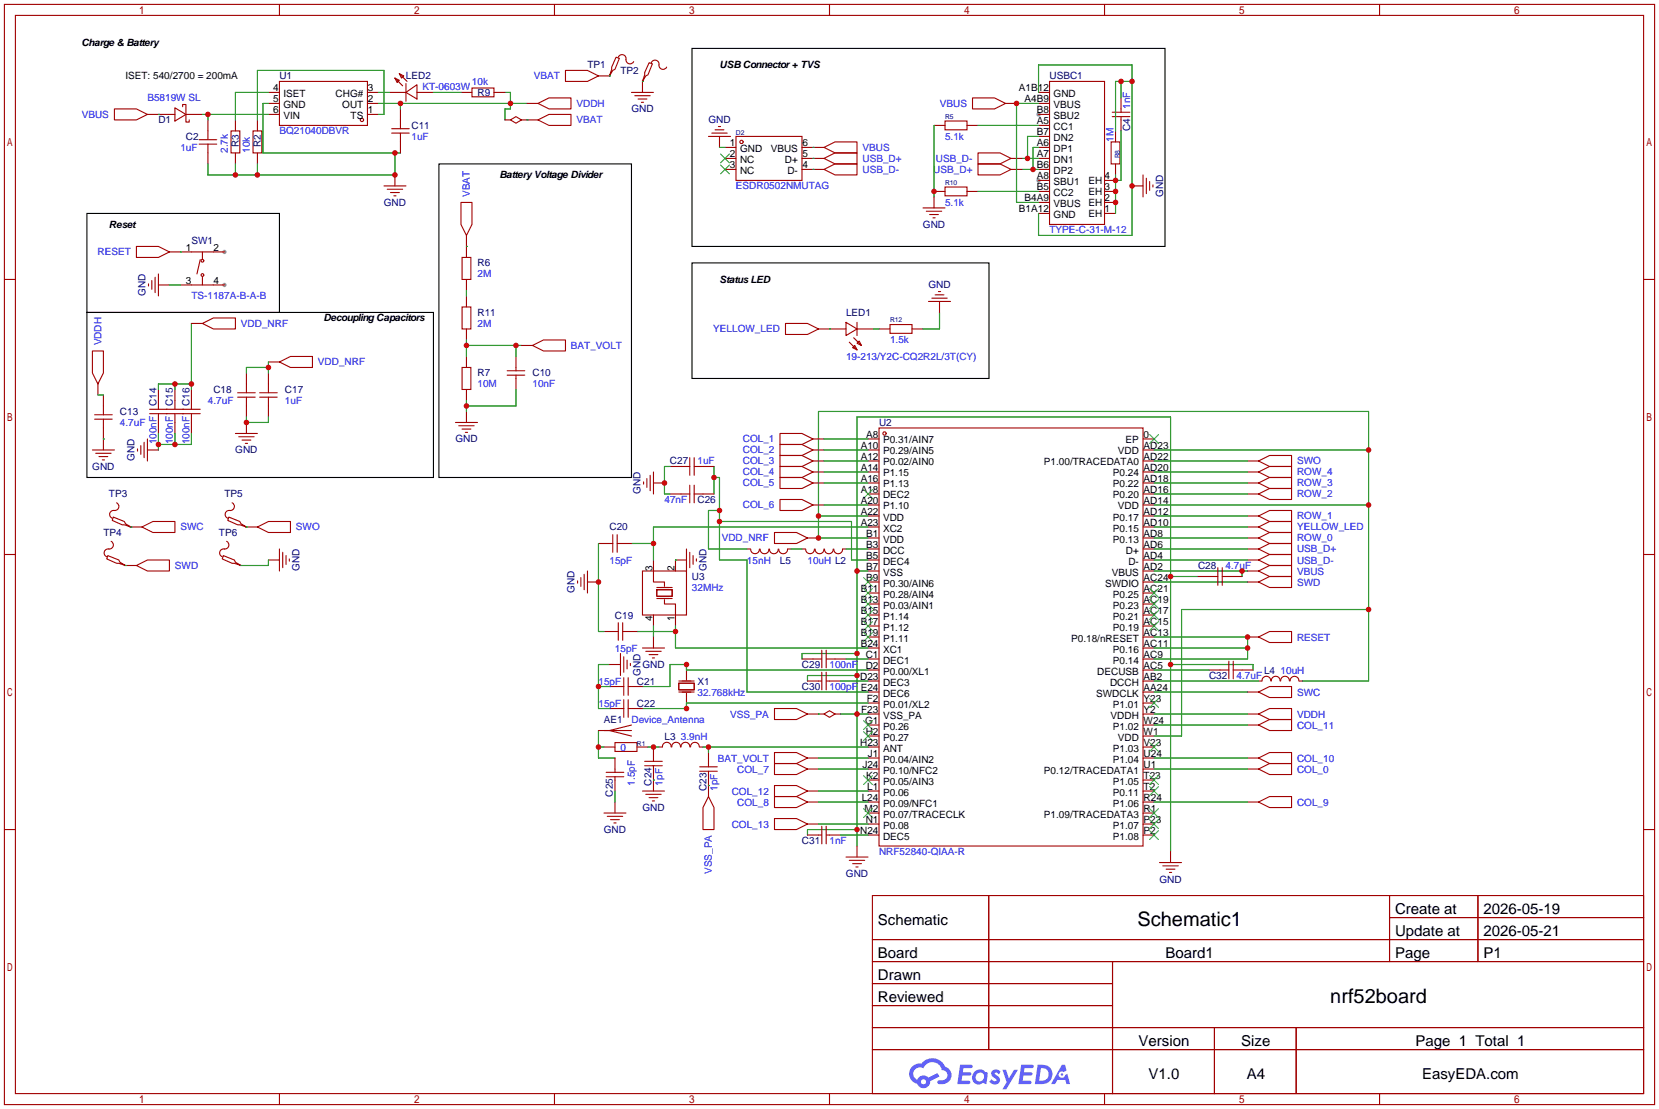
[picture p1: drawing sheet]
<svg xmlns="http://www.w3.org/2000/svg" width="383mm" height="256mm" viewBox="0 0 383 256" stroke-linecap="round" stroke-linejoin="round" font-family="sans-serif">
<g fill="#999">
<circle cx="239.8" cy="26.4" r=".51"/>
<circle cx="239.8" cy="41.7" r=".51"/>
<circle cx="51.8" cy="58.2" r=".51"/>
<circle cx="51.8" cy="65.8" r=".51"/>
</g>
<g fill="none" stroke="#a10000" stroke-width=".25">
<path d="M1 1h381v254h-381zM3.6 3.6h375.9v248.9h-375.9zM64.5 1v2.6M128 1v2.6M191.5 1v2.6M255 1v2.6M318.5 1v2.6M1 64.5h2.6M379.5 64.5h2.5M1 128h2.6M379.5 128h2.5M1 191.5h2.6"/>
<path d="M379.5 191.5h2.5M201.4 206.8h178.1v45.7h-178.1zM201.4 216.9h178.1M228.3 206.8v35.5M320.8 206.8v15.2M320.8 211.8h58.7M341.2 206.8v15.2M201.4 222h178.1M201.4 227.1h55.5M201.4 237.2h178.1M201.4 232.2h55.5M256.9 222v30.5"/>
<path d="M280.4 237.2v15.3M299.3 237.2v15.3M64.5 252.5v2.5M128 252.5v2.5M191.5 252.5v2.5M201.4 242.3h178.1M255 252.5v2.5M318.5 252.5v2.5"/>
</g>
<g fill="#5487ff">
<path d="M229.2 247.2a1.3 1.3 0 0 1 1.8 .2l-.4 .7a.54 .54 0 0 0-.9-.3l.1 .2a1.28 1.28 0 0 1 .8 2 1.53 1.53 0 0 1-2.2-.2l.5-.6 .8 .4a.31 .31 0 0 0 .4-.3 .31 .31 0 0 0-.3-.3 1.12 1.12 0 0 1-.6-1.8z"/>
<path d="M231.4 247h.9l.6 1.9 1.2-1.9h.9l-2.7 4.5h-.9l1-1.7z"/>
<path d="M221.7 245.8h2.2a.46 .46 0 0 1 .5 .1 .46 .46 0 0 1 .1 .5l-.3 .2h-1.8l-.1 .9h1.6a.4 .4 0 0 1 .4 .5 .4 .4 0 0 1-.4 .3h-1.7l-.2 1.2h1.4a.46 .46 0 0 1 .5 .1 .46 .46 0 0 1 .1 .5l-.3 .2h-2.7z"/>
<path d="M235.8 245.8h2.2a.47 .47 0 0 1 .5 .1 .47 .47 0 0 1 .1 .5l-.3 .2h-1.8l-.1 .9h1.6a.4 .4 0 0 1 .4 .5 .4 .4 0 0 1-.4 .3h-1.7l-.2 1.2h1.4a.46 .46 0 0 1 .5 .1 .46 .46 0 0 1 .1 .5l-.3 .2h-2.7z"/>
<path d="M245.2 245.8h.7l.4 1.4-.7 .3a.75 .75 0 0 0-1.1 .3 .75 .75 0 0 0 .5 1 .75 .75 0 0 0 .9-.6l.5-.3 .7 2.4h-.9l-.2-1h-1.9l-.5 1h-.9z"/>
<path d="M239.6 245.8l-.7 4.5h1.5a2.27 2.27 0 0 0 2.6-2.3 2.27 2.27 0 0 0-2.7-2.2zM240.3 246.6a1.5 1.5 0 0 1 1.8 1.5 1.5 1.5 0 0 1-1.9 1.4h-.3z"/>
<path d="M225 247.4a1.6 1.6 0 0 0-.3 2.3 1.6 1.6 0 0 0 2.3 .2l.8 .4 .3-2.5-.2-.3h-.5a1.58 1.58 0 0 0-2.4-.1zM225.6 248a.99 .99 0 0 1 1.6 .5 .99 .99 0 0 1-1.3 1.1 .98 .98 0 0 1-.3-1.6z"/>
<path d="M210.6 246.2a2.37 2.37 0 0 0 1.2 4 1.54 1.54 0 0 0 1.7 1 1.54 1.54 0 0 0 1.3-1.6l2.1-1.1-.5-.8-2 1.1a1.57 1.57 0 0 0-2.6 .5 1.5 1.5 0 0 1-.8-2.1 1.5 1.5 0 0 1 2.2-.6 2.23 2.23 0 0 1 2.3-1.4 2.23 2.23 0 0 1 2 1.9 1.16 1.16 0 0 1 1.2 1 1.16 1.16 0 0 1-1.1 1.3h-.6a.47 .47 0 0 0-.6 .4 .47 .47 0 0 0 .4 .5 2.14 2.14 0 0 0 2.7-1.3 2.14 2.14 0 0 0-1.3-2.8 3.2 3.2 0 0 0-5.5-.7l-1.1 .1zM212.6 249.8a.6 .6 0 0 1 1.2 0 .6 .6 0 0 1-1.2 0z"/>
<circle cx="245.2" cy="248.1" r=".28"/>
</g>
<g fill="none" stroke="#a10000" stroke-width=".25">
<path d="M64.5 18.8h20.3v10.2h-20.3zM91.2 18l1 .5-.5 .6zM91.2 18l1.8 1.8M92.2 17l1 .5-.5 .5zM92.2 17l1.8 1.8M93.7 19.3v4.1M130.6 16.3h5l2.6 1.2-2.6 1.3h-5zM138.2 17.5h2.5M140.7 17.3v.2M142.2 13.2l.8 .3-1 2.5-.5 .3-.8 1.2 .5-1.5v-.5zM142.7 13.2a.93 .93 0 0 1 1.2-.6 .93 .93 0 0 1 .6 1.1 .94 .94 0 0 0 .7 1 .94 .94 0 0 0 1.1-.5M148.3 18.5v2.8"/>
<path d="M149.9 14.5l.7 .2-1 2.6-.5 .2-.8 1.3 .5-1.5v-.5zM150.4 14.5a.93 .93 0 0 1 1.1-.6 .93 .93 0 0 1 .6 1.1 .94 .94 0 0 0 .7 1 .94 .94 0 0 0 1.1-.5M242.3 18.8h12.7v33h-12.7zM26.4 25.1h5.1l2.5 1.3-2.5 1.3h-5.1zM34 26.4h6.4M40.4 24.9l2.5 1.5-2.5 1.5zM42.2 24.6v-.5h.7v4.1h.8v-.5M42.9 26.4h3.8M46 33.3h4M46 32.3h4M48 27.7v4.6M48 33.3v4.5"/>
<path d="M53.3 30.2h2.1v5.1h-2.1zM54.4 27.7v2.5M54.4 35.3v2.5M58.4 30.2h2.1v5.1h-2.1zM59.4 27.7v2.5M59.4 35.3v2.5M62 26.4h2.5M62 21.3h2.5M62 23.9h2.5M84.8 26.4h2.6M84.8 21.3h2.6M84.8 23.9h2.6"/>
<path d="M89.9 21.3h3.8M90.4 30.7h4.1M90.4 29.7h4.1M92.5 25.1v4.6M92.5 30.7v4.6M93.7 21.3l2.6-1.7v3.3zM96.3 21.3h3.8M106.4 21.3h2.6M109 20.3h5v2.1h-5zM114 21.3h2.6M116.6 27.7h1.3M117.9 27.7l1.2-.8 1.3 .8-1.3 .7z"/>
<path d="M120.4 27.7h3.8M121.7 23.9h2.5M124.2 23.9l2.5-1.3h5.1v2.5h-5.1zM124.2 27.7l2.5-1.3h5.1v2.6h-5.1zM145.8 21.3h5.1M146.6 22.1h3.5M147.3 22.9h2.1M148.1 23.6h.5M163.6 31.5h5.1M164.3 30.7h3.6M165.1 30h2M165.9 29.2h.5"/>
<path d="M166.1 31.5v2.5M167.4 34h2.5M167.4 36.6h2.5M167.4 39.1h2.5M169.9 31.5h15.3v10.2h-15.3zM185.2 34h5M185.2 36.6h5M185.2 39.1h5M190.2 34l2.6-1.2h5.1v2.5h-5.1zM190.2 36.6l2.6-1.3h5.1v2.5h-5.1zM190.2 39.1l2.6-1.3h5.1v2.6h-5.1zM215.6 29h2.6"/>
<path d="M218.2 27.9h5.1v2.1h-5.1zM223.3 29h2.5M224.5 22.6h5.1l2.6 1.3-2.6 1.2h-5.1zM225.8 37.8h5.1l2.5 1.3-2.5 1.3h-5.1zM225.8 35.3h5.1l2.5 1.3-2.5 1.2h-5.1zM232.2 23.9h2.5M233.4 36.6h2.6M233.4 39.1h2.6M239.8 26.4h2.5M239.8 21.3h2.5M239.8 23.9h2.5M239.8 29h2.5"/>
<path d="M239.8 31.5h2.5M239.8 34h2.5M239.8 36.6h2.5M239.8 39.1h2.5M256.5 32.8h2.1v5h-2.1zM256.8 26.9h4.1M256.8 25.9h4.1M257.6 30.2v2.6M257.6 37.8v2.6M258.8 22.6v3.3M258.8 26.9v3.3M31.5 56.9h5.1l2.5 1.3-2.5 1.2h-5.1z"/>
<path d="M39.1 58.2h12.7M46.2 59.9l-.7 3.3M46.7 58.2v1.7M88.6 42.9h5.1M89.4 43.7h3.6M90.2 44.5h2M90.9 45.2h.5M91.2 40.4v2.5M106.4 46.7h2.6v5.1l-1.3 2.6-1.3-2.6zM106.7 59.4h2v5.1h-2zM107.7 54.4v5M213.1 48h5.1"/>
<path d="M213.9 48.8h3.5M214.6 49.5h2.1M215.4 50.3h.5M215.6 44.2h2.6M215.6 45.5v2.5M218.2 43.2h5.1v2h-5.1zM223.3 44.2h2.5M239.8 41.7h2.5M239.8 44.2h2.5M239.8 46.7h2.5M239.8 49.3h2.5M255 41.7h2.6"/>
<path d="M255 44.2h2.6M255 46.7h2.6M255 49.3h2.6M261.4 42.9h2.5M263.9 40.4v5.1M264.7 41.1v3.6M265.4 41.9v2M266.2 42.7v.5M34.3 65.5v.5M35.1 64.8v2M35.8 64v3.6M36.6 65.8h2.5"/>
<path d="M36.6 63.2v5.1M41.7 65.8h10.1M44.2 74.7h2.5M46.7 74.7l2.6-1.3h5.1v2.5h-5.1zM46.7 64v1.8M106.7 70.9h2v5h-2zM107.7 64.5v2.6M107.7 68.3v2.6M107.7 75.9v2.6M120.4 79.8h2.5M122.9 79.8l2.6-1.3h5.1v2.5h-5.1zM181.4 74.7h5l2.6 1.2-2.6 1.3h-5z"/>
<path d="M189 75.9h6.3M195.3 74.4l2.6 1.5-2.6 1.6zM196.1 79l1.8 1.8M197.1 78l1.8 1.8M197.9 79.2l.5-.5 .5 1.1zM197.9 75.9h3.8M197.9 74.4v3.1M202.9 75.9h2.6M205.5 74.9h5.1v2.1h-5.1zM210.6 75.9h2.5M214.4 69.6h5.1M215.1 68.8h3.6"/>
<path d="M215.9 68.1h2M216.7 67.3h.5M216.9 69.6v2.5M21.3 81h2.6v5.1l-1.3 2.5-1.3-2.5zM21.8 95.8h4.1M21.8 96.8h4.1M22.6 88.6v2.6M23.9 91.2v4.6M23.9 96.8v7.1M34.5 95.5h11.7M34.5 94.5h11.7M36.6 89.9v4.6"/>
<path d="M36.6 95.5v4.6M40.4 89.9v4.6M40.4 95.5v4.6M44.2 89.9v4.6M44.2 95.5v4.6M54.9 90.7h4M54.9 91.7h4M56.9 86.1v4.6M56.9 91.7v4.6M56.9 97.5v2.6M59.9 90.7h4.1M59.9 91.7h4.1"/>
<path d="M62 83.6h2.5M62 86.1v4.6M62 91.7v4.6M64.5 83.6l2.6-1.3h5v2.5h-5zM105.2 97.5h5M105.9 98.3h3.6M106.7 84.8h2v5.1h-2zM106.7 99.1h2M107.4 99.8h.5M107.7 82.3v2.5M107.7 89.9v2.6M107.7 95v2.5"/>
<path d="M117.1 86.6h4.1M117.1 85.6h4.1M119.1 82.3v3.3M119.1 86.6v3.3M196.8 80.3l.6-.5 .5 1zM202.9 98.8h61v96.5h-61zM21.3 103.9h5.1M22.1 104.6h3.6M22.9 105.4h2M23.6 106.2h.5M26.2 119.4l2.5 1 .3 .5 1.2 .8-1.5-.5h-.5l-2.3-1.1zM26.9 116.1a.98 .98 0 0 1 .5 1.3 .98 .98 0 0 1-1.3 .5 .93 .93 0 0 0-.8 .8 .93 .93 0 0 0 .6 .9"/>
<path d="M31.7 103.6v.5M32.5 102.9v2M33.3 102.1v3.6M34 103.9h2.6M34 101.3v5.1M52.8 119.4l2.6 1 .2 .5 1.3 .8-1.5-.5h-.5l-2.3-1.1zM53.6 116.1a.98 .98 0 0 1 .4 1.3 .98 .98 0 0 1-1.2 .5 .93 .93 0 0 0-.8 .8 .93 .93 0 0 0 .6 .9M54.4 100.1h5M55.1 100.8h3.6M55.9 101.6h2M56.6 102.4h.5M148.6 111.3v.5"/>
<path d="M149.4 110.5v2M150.1 109.7v3.6M150.9 111.5h2.5M150.9 109v5M154.7 114h4.6M154.7 107.7h4.6M159.3 105.7v4M159.3 112v4.1M160.3 114h4.5M160.3 105.7v4M160.3 112v4.1M160.3 107.7h4.5"/>
<path d="M180.1 100.1h5.1l2.5 1.2-2.5 1.3h-5.1zM180.1 102.6h5.1l2.5 1.3-2.5 1.3h-5.1zM180.1 105.2h5.1l2.5 1.2-2.5 1.3h-5.1zM180.1 107.7h5.1l2.5 1.3-2.5 1.2h-5.1zM180.1 110.2h5.1l2.5 1.3-2.5 1.3h-5.1zM180.1 115.3h5.1l2.5 1.3-2.5 1.3h-5.1zM187.7 101.3h2.5M187.7 103.9h2.5M187.7 106.4h2.5M187.7 109h2.5M187.7 111.5h2.5M187.7 116.6h2.5"/>
<path d="M200.4 101.3h2.5M200.4 103.9h2.5M200.4 106.4h2.5M200.4 109h2.5M200.4 111.5h2.5M200.4 114h2.5M200.4 116.6h2.5M200.4 119.1h2.5M263.9 101.3h2.5M263.9 103.9h2.5M263.9 106.4h2.5M263.9 109h2.5"/>
<path d="M263.9 111.5h2.5M263.9 114h2.5M263.9 116.6h2.5M263.9 119.1h2.5M288 106.4h2.6M288 109h2.6M288 111.5h2.6M288 114h2.6M288 119.1h2.6M290.6 106.4l2.5-1.2h5.1v2.5h-5.1zM290.6 119.1l2.5-1.2h5.1v2.5h-5.1zM290.6 114l2.5-1.2h5.1v2.5h-5.1z"/>
<path d="M290.6 111.5l2.5-1.3h5.1v2.6h-5.1zM290.6 109l2.5-1.3h5.1v2.5h-5.1zM24.9 128.3l2.5 1 .3 .5 1.3 .8-1.6-.6h-.5l-2.3-1zM25.7 125a.98 .98 0 0 1 .4 1.3 .98 .98 0 0 1-1.3 .4 .93 .93 0 0 0-.8 .9 .93 .93 0 0 0 .6 .9M28.7 130.6h2.8M30 121.7h2.8M31.5 130.6l2.5-1.3h5.1v2.5h-5.1zM32.8 121.7l2.5-1.3h5.1v2.5h-5.1zM51.6 128.3l2.5 1 .3 .5 1.2 .8-1.5-.6h-.5l-2.3-1zM52.3 125a.98 .98 0 0 1 .5 1.3 .98 .98 0 0 1-1.3 .4 .93 .93 0 0 0-.8 .9 .93 .93 0 0 0 .6 .9M55.4 130.6h.2M56.6 121.7h2.8"/>
<path d="M59.4 121.7l2.6-1.3h5.1v2.5h-5.1zM62 129.3h2.5M64.5 126.7v5.1M65.3 127.5v3.6M66 128.3v2M66.8 129v.5M133.3 134.1v.5M134.1 133.4v2M134.9 132.6v3.5M135.6 134.4h2.6M135.6 131.8v5.1M138.2 125.5h3.3"/>
<path d="M141.5 123.4v4.1M142.5 123.4v4.1M142.5 125.5h3.3M148.3 131.8h10.2v10.2h-10.2zM150.9 129.3v5.1h2.5v1M151.6 136.1h3.6v1.6h-3.6zM151.6 138.2h3.6M151.6 135.6h3.6M153.4 138.4v1h2.6v5.1M158.5 129.3h-2.5v2.5M158.5 126.7v5.1M159.3 127.5v3.6"/>
<path d="M160 128.3v2M160.8 129v.5M172.5 126.7h.7M173.3 126.8a1.01 1.01 0 0 0 1 1 1.01 1.01 0 0 0 1-1M175.5 126.8a1.01 1.01 0 0 0 1 1.1 1.01 1.01 0 0 0 1-1.1M177.7 126.8a1.01 1.01 0 0 0 1 1.1 1.01 1.01 0 0 0 1-1.1M178.8 122.9h5.1l2.5 1.3-2.5 1.3h-5.1zM179.8 126.8a1.01 1.01 0 0 0 1 1.1 1.01 1.01 0 0 0 1-1.1M181.9 126.7h.7M185.2 126.7h.7M186 126.8a1.01 1.01 0 0 0 1 1 1.01 1.01 0 0 0 1-1M186.4 124.2h2.6"/>
<path d="M188.2 126.8a1.01 1.01 0 0 0 1 1.1 1.01 1.01 0 0 0 1-1.1M190.4 126.8a1.01 1.01 0 0 0 1 1.1 1.01 1.01 0 0 0 1-1.1M192.5 126.8a1.01 1.01 0 0 0 1 1.1 1.01 1.01 0 0 0 1-1.1M194.6 126.7h.7M200.4 126.7h2.5M200.4 121.7h2.5M200.4 124.2h2.5M200.4 129.3h2.5M200.4 131.8h2.5M200.4 134.4h2.5M200.4 136.9h2.5M200.4 139.4h2.5"/>
<path d="M263.9 126.7h2.5M263.9 121.7h2.5M263.9 124.2h2.5M263.9 129.3h2.5M263.9 131.8h2.5M263.9 134.4h2.5M263.9 136.9h2.5M263.9 139.4h2.5M276.6 133.1h4.6M281.2 131.1v4M282.2 133.1h4.6M282.2 131.1v4"/>
<path d="M288 126.7h2.6M288 121.7h2.6M288 124.2h2.6M288 129.3h2.6M288 131.8h2.6M288 134.4h2.6M290.6 126.7l2.5-1.2h5.1v2.5h-5.1zM290.6 129.3l2.5-1.3h5.1v2.6h-5.1zM290.6 134.4l2.5-1.3h5.1v2.5h-5.1zM290.6 121.7l2.5-1.3h5.1v2.5h-5.1zM290.6 131.8l2.5-1.2h5.1v2.5h-5.1zM290.6 124.2l2.5-1.3h5.1v2.6h-5.1z"/>
<path d="M139.4 145.8h3.3M140.7 158.5h3.3M140.7 153.4h2.6M142.7 143.8v4M143.3 150.9v5.1M143.8 143.8v4M143.8 145.8h3.3M144 151.6v3.6M144 156.5v4M144.8 152.4v2M145 156.5v4M145 158.5h3.3"/>
<path d="M145.5 153.2v.5M148.3 149.6h5.1M149.1 150.4h3.6M149.9 151.1h2M150.6 151.9h.5M150.9 142v2.5M150.9 147.1v2.5M156.7 157.7h3.6v1.6h-3.6zM156.7 157.2h3.6M156.7 159.8h3.6M158.5 153.4v3.6M185.2 152.1h4.5"/>
<path d="M186.4 157.2h3.3M189.7 150.1v4.1M189.7 155.2v4.1M190.8 152.1h4.5M190.8 157.2h3.3M190.8 150.1v4.1M190.8 155.2v4.1M200.4 142h2.5M200.4 144.5h2.5M200.4 147.1h2.5M200.4 149.6h2.5M200.4 152.1h2.5"/>
<path d="M200.4 154.7h2.5M200.4 157.2h2.5M200.4 159.8h2.5M263.9 142h2.5M263.9 144.5h2.5M263.9 147.1h2.5M263.9 149.6h2.5M263.9 152.1h2.5M263.9 154.7h2.5M263.9 157.2h2.5M263.9 159.8h2.5M279.1 154.7h4.6"/>
<path d="M283.7 152.7v4M284.7 154.7h4.6M284.7 152.7v4M288 147.1h2.6M288 159.8h2.6M290.6 159.8l2.5-1.3h5.1v2.5h-5.1zM290.6 147.1l2.5-1.3h5.1v2.5h-5.1zM290.6 157.2h.7M291.4 157.2a1.01 1.01 0 0 1 1-1.1 1.01 1.01 0 0 1 1 1.1M293.5 157.2a1.01 1.01 0 0 1 1-1.1 1.01 1.01 0 0 1 1 1.1M295.7 157.2a1.01 1.01 0 0 1 1-1.1 1.01 1.01 0 0 1 1 1.1M297.9 157.2a1.01 1.01 0 0 1 1-1.1 1.01 1.01 0 0 1 1 1.1"/>
<path d="M300 157.2h.7M138.2 168.7h7.6M139.4 172.5h2.6M140 179.3h4M140 178.3h4M140.7 163.6h3.3M142 171.5h5.1v2h-5.1zM142 175v3.3M142 179.3v3.3M144 161.5v4.1M145 161.5v4.1M145 163.6h3.3"/>
<path d="M145.8 167.4l-5.1 1.3 5.1 1.2M147.1 172.5h2.5M148.8 176.8h4.1M148.8 175.8h4.1M150.9 172.5v3.3M150.9 176.8v5.8M152.1 172.5h.8M152.9 172.5a1.01 1.01 0 0 1 1.1-1.1 1.01 1.01 0 0 1 1 1.1M155.1 172.5a1.01 1.01 0 0 1 1-1.1 1.01 1.01 0 0 1 1 1.1M157.2 172.5a1.01 1.01 0 0 1 1.1-1.1 1.01 1.01 0 0 1 1 1.1M158.5 160v3.6M159.4 172.5a1.01 1.01 0 0 1 1-1.1 1.01 1.01 0 0 1 1.1 1.1"/>
<path d="M161.5 172.5h.8M161.5 178.1h4.1M161.5 177h4.1M163.6 173.7v3.3M163.6 178.1v5.8M178.8 163.6h5.1l2.5 1.2-2.5 1.3h-5.1zM178.8 173.7h5.1l2.5 1.3-2.5 1.3h-5.1zM178.8 176.3h5.1l2.5 1.2-2.5 1.3h-5.1zM186.4 164.8h3.8M186.4 175h2.6M186.4 177.5h2.6M190.2 164.8l1.3-.7 1.3 .7-1.3 .8z"/>
<path d="M192.8 164.8h1.3M200.4 172.5h2.5M200.4 162.3h2.5M200.4 164.8h2.5M200.4 167.4h2.5M200.4 169.9h2.5M200.4 175h2.5M200.4 177.5h2.5M263.9 172.5h2.5M263.9 162.3h2.5M263.9 164.8h2.5M263.9 167.4h2.5"/>
<path d="M263.9 169.9h2.5M263.9 175h2.5M263.9 177.5h2.5M288 164.8h2.6M288 167.4h2.6M288 175h2.6M288 177.5h2.6M290.6 164.8l2.5-1.2h5.1v2.5h-5.1zM290.6 177.5l2.5-1.2h5.1v2.5h-5.1zM290.6 175l2.5-1.3h5.1v2.6h-5.1zM290.6 167.4l2.5-1.3h5.1v2.6h-5.1zM139.4 187.7h5.1"/>
<path d="M140.2 188.5h3.6M141 189.2h2M141.7 190h.5M142 185.2v2.5M148.3 182.6h5.1M149.1 183.4h3.6M149.9 184.2h2M150.6 184.9h.5M163.6 183.9l1.2 2.5v5.1h-2.5v-5.1zM178.8 183.9h5.1l2.5 1.3-2.5 1.2h-5.1zM178.8 181.4h5.1l2.5 1.2-2.5 1.3h-5.1zM178.8 189h5.1l2.5 1.2-2.5 1.3h-5.1z"/>
<path d="M186.4 182.6h2.6M186.4 185.2h2.6M186.4 190.2h2.6M186.4 192.8h3.3M189.7 190.8v4M190.8 192.8h3.3M190.8 190.8v4M195.3 197.9h5.1M196.1 198.6h3.5M196.8 199.4h2.1M197.9 195.3v2.6M200.4 180.1h2.5"/>
<path d="M200.4 182.6h2.5M200.4 185.2h2.5M200.4 187.7h2.5M200.4 190.2h2.5M200.4 192.8h2.5M263.9 180.1h2.5M263.9 182.6h2.5M263.9 185.2h2.5M263.9 187.7h2.5M263.9 190.2h2.5M263.9 192.8h2.5M267.7 199.1h5.1"/>
<path d="M268.5 199.9h3.5M270.3 196.6v2.5M288 185.2h2.6M290.6 185.2l2.5-1.3h5.1v2.5h-5.1zM197.6 200.2h.5M269.2 200.7h2.1M270 201.4h.5"/>
<circle cx="83.6" cy="27.7" r=".38"/>
<circle cx="171.2" cy="32.8" r=".38"/>
<circle cx="46.7" cy="60.2" r=".32"/>
<circle cx="46.7" cy="63.5" r=".32"/>
<circle cx="204.2" cy="100.1" r=".38"/>
</g>
<g fill="none" stroke="#3c3" stroke-width=".25">
<path d="M166.4 35.6l2 2M166.4 38.1l2 2M168.4 35.6l-2 2M168.4 38.1l-2 2M199.4 113l2 2.1M201.4 113l-2 2.1M265.4 100.3l2.1 2.1M267.5 100.3l-2.1 2.1M199.4 133.4l2 2M199.4 135.9l2 2M199.4 138.4l2 2.1M201.4 133.4l-2 2"/>
<path d="M201.4 135.9l-2 2M201.4 138.4l-2 2.1M265.4 138.4l2.1 2.1M265.4 135.9l2.1 2M267.5 138.4l-2.1 2.1M267.5 135.9l-2.1 2M199.4 141l2 2M199.4 143.5l2 2M199.4 146.1l2 2M201.4 141l-2 2M201.4 143.5l-2 2M201.4 146.1l-2 2"/>
<path d="M265.4 143.5l2.1 2M265.4 141l2.1 2M267.5 143.5l-2.1 2M267.5 141l-2.1 2M199.4 166.4l2 2M199.4 168.9l2 2M199.4 179.1l2 2M201.4 166.4l-2 2M201.4 168.9l-2 2M201.4 179.1l-2 2M265.4 179.1l2.1 2M265.4 171.5l2.1 2"/>
<path d="M265.4 161.3l2.1 2M267.5 179.1l-2.1 2M267.5 171.5l-2.1 2M267.5 161.3l-2.1 2M199.4 186.7l2 2M201.4 186.7l-2 2M265.4 191.8l2.1 2M265.4 189.2l2.1 2.1M265.4 186.7l2.1 2M265.4 181.6l2.1 2M267.5 191.8l-2.1 2M267.5 189.2l-2.1 2.1"/>
<path d="M267.5 186.7l-2.1 2M267.5 181.6l-2.1 2"/>
</g>
<g fill="none" stroke="#393" stroke-width=".25">
<path d="M140.7 17.5h.1M148.3 18.8h.1M258.8 18.8v3.8M261.4 18.8h-3.8v11.4M36.6 26.4h.1M46.7 26.4h15.3M48 26.4v1.3M54.4 37.8v2.6M59.4 37.8v2.6M62 21.3h-7.6v6.4M62 23.9h-1.3v11.4h31.8M87.4 26.4h1.2v-10.1h-29.2v11.4"/>
<path d="M87.4 23.9h34.3M87.4 21.3h2.5M91.2 35.3v5.1h-43.2v-2.6M92.5 23.9v1.2M100.1 21.3h6.3M116.6 21.3h1.3v3.8h-1.3v2.6M121.7 27.7h.1M166.1 34h1.3M187.7 34h.1M187.7 36.6h.1M187.7 39.1h.1M215.6 29v16.5"/>
<path d="M225.8 29h14M236 36.6h3.8M236 39.1h3.8M239.8 23.9h-5.1v22.8h5.1M239.8 34h-1.3v5.1M239.8 31.5h-2.6v5.1M239.8 21.3v-6.3h21.6v39.4h-21.6v-5.1M258.8 30.2v11.5h-1.2M41.7 58.2h.1M107.7 56.9h.1M225.8 44.2h14M257.6 40.4v8.9"/>
<path d="M39.1 65.8h2.6M44.2 74.7v15.2M107.7 67.1v1.2M107.7 78.5v3.8M107.7 79.8h12.7M119.1 79.8v2.5M191.5 75.9h.1M201.7 75.9h1.2M216.9 72.1v3.8h-3.8M22.6 91.2h1.3M40.4 88.6v1.3M44.2 88.6h-7.6v1.3"/>
<path d="M56.9 96.3v1.2h5.1v-1.2M62 83.6v2.5M62 84.8h-5.1v1.3M107.7 92.5v2.5M119.1 89.9v3.8h-11.4M23.9 101.3h.1M36.6 100.1v3.8M40.4 100.1v2.5M44.2 100.1v2.5h-7.6M154.7 107.7h-1.3v6.3h1.3M164.8 110.2h1.3v19.1h6.4v30.5h27.9M164.8 107.7v6.3"/>
<path d="M166.1 117.9h-2.5v8.8h8.9M189 119.1h11.4M190.2 106.4h10.2M190.2 103.9h10.2M190.2 116.6h10.2M190.2 111.5h10.2M190.2 109h10.2M190.2 101.3h10.2M266.4 106.4h21.6M266.4 119.1h21.6M266.4 103.9h49.6M266.4 116.6h49.6"/>
<path d="M266.4 114h21.6M266.4 111.5h21.6M266.4 109h21.6M29 130.6h.1M30.2 121.7h.1M56.9 121.7h.1M62 129.3v1.3h-6.4M138.2 125.5v20.3h1.2M145.8 125.5h5.1M156 129.3h.1M166.1 120.4h30.5v8.9h3.8M182.6 126.7h2.6"/>
<path d="M195.3 126.7h5.1M197.9 131.8h2.5M200.4 121.7h-49.5v7.6M200.4 124.2h-11.4v-29.2h127v62.2h-15.3M266.4 131.8h21.6M266.4 126.7h21.6M266.4 129.3h21.6M266.4 134.4h21.6M266.4 121.7h21.6M266.4 124.2h21.6M270.3 133.1h6.3M286.8 131.8v1.3"/>
<path d="M138.2 158.5h2.5M140.7 153.4h-2.5v10.2h2.5M147.1 145.8h8.9M150.9 144.5v2.6M156 144.5v5.1h44.4M194.1 157.2h6.3M195.3 152.1h5.1M197.9 156h-11.5v1.2M197.9 150.9h-12.7v1.2M200.4 154.7h-41.9v-1.3h-3.8v5.1h-6.4M266.4 159.8h21.6M266.4 147.1h21.6v5h-21.6"/>
<path d="M266.4 149.6h21.6M266.4 154.7h12.7M266.4 157.2h24.2M270.3 153.4h19v1.3M316 140.7h-43.2v29.2h-6.4M138.2 168.7v6.3h3.8M138.2 172.5h1.2M149.6 172.5h2.5M162.3 172.5h38.1M163.6 172.5v1.2M189 164.8h.1M189 175h11.4"/>
<path d="M189 177.5h11.4M194.1 164.8h6.3M200.4 162.3h-41.9v1.3h-10.2M266.4 164.8h21.6M266.4 175h21.6M266.4 177.5h21.6M266.4 167.4h21.6M142 182.6v2.6M150.9 180.1h.1M163.6 181.4h.1M189 182.6h11.4M189 190.2h11.4"/>
<path d="M189 185.2h11.4M194.1 192.8h6.3M197.9 195.3v-99h72.4v100.3M197.9 191.5h-11.5v1.3M266.4 185.2h21.6"/>
</g>
<path d="M159.8 11.2h109.2v45.7h-109.2zM101.3 37.8h44.5v72.4h-44.5zM20.1 49.3h44.4v22.8h-44.4zM20.1 72.1h80v38.1h-80zM159.8 60.7h68.5v26.7h-68.5z" fill="none" stroke="#000" stroke-width=".25"/>
<g fill="#c00">
<circle cx="59.4" cy="40.4" r=".63"/>
<circle cx="54.4" cy="40.4" r=".63"/>
<circle cx="91.2" cy="40.4" r=".63"/>
<circle cx="91.2" cy="35.3" r=".63"/>
<circle cx="48" cy="26.4" r=".63"/>
<circle cx="92.5" cy="23.9" r=".63"/>
<circle cx="117.9" cy="23.9" r=".63"/>
<circle cx="237.2" cy="36.6" r=".63"/>
<circle cx="238.5" cy="39.1" r=".63"/>
<circle cx="215.6" cy="44.2" r=".63"/>
<circle cx="234.7" cy="23.9" r=".63"/>
<circle cx="261.4" cy="18.8" r=".63"/>
<circle cx="258.8" cy="18.8" r=".63"/>
<circle cx="261.4" cy="42.9" r=".63"/>
<circle cx="257.6" cy="46.7" r=".63"/>
<circle cx="257.6" cy="44.2" r=".63"/>
<circle cx="257.6" cy="41.7" r=".63"/>
<circle cx="107.7" cy="79.8" r=".63"/>
<circle cx="119.1" cy="79.8" r=".63"/>
<circle cx="107.7" cy="93.7" r=".63"/>
<circle cx="36.6" cy="102.6" r=".63"/>
<circle cx="40.4" cy="102.6" r=".63"/>
<circle cx="44.2" cy="88.6" r=".63"/>
<circle cx="40.4" cy="88.6" r=".63"/>
<circle cx="62" cy="84.8" r=".63"/>
<circle cx="56.9" cy="97.5" r=".63"/>
<circle cx="197.9" cy="191.5" r=".63"/>
<circle cx="197.9" cy="164.8" r=".63"/>
<circle cx="197.9" cy="156" r=".63"/>
<circle cx="197.9" cy="150.9" r=".63"/>
<circle cx="197.9" cy="131.8" r=".63"/>
<circle cx="270.3" cy="133.1" r=".63"/>
<circle cx="270.3" cy="153.4" r=".63"/>
<circle cx="288" cy="147.1" r=".63"/>
<circle cx="288" cy="149.6" r=".63"/>
<circle cx="150.9" cy="125.5" r=".63"/>
<circle cx="156" cy="145.8" r=".63"/>
<circle cx="158.5" cy="153.4" r=".63"/>
<circle cx="158.5" cy="163.6" r=".63"/>
<circle cx="138.2" cy="158.5" r=".63"/>
<circle cx="163.6" cy="172.5" r=".63"/>
<circle cx="150.9" cy="172.5" r=".63"/>
<circle cx="138.2" cy="172.5" r=".63"/>
<circle cx="189" cy="124.2" r=".63"/>
<circle cx="189" cy="119.1" r=".63"/>
<circle cx="316" cy="103.9" r=".63"/>
<circle cx="316" cy="140.7" r=".63"/>
<circle cx="316" cy="116.6" r=".63"/>
<circle cx="166.1" cy="120.4" r=".63"/>
<circle cx="166.1" cy="117.9" r=".63"/>
<circle cx="164.8" cy="110.2" r=".63"/>
<circle cx="153.4" cy="111.5" r=".63"/>
<circle cx="286.8" cy="131.8" r=".63"/>
<circle cx="138.2" cy="134.4" r=".63"/>
</g>
<g font-size="4.6">
<text x="262.6" y="213.9">Schematic1</text>
<text x="307.1" y="231.6">nrf52board</text>
</g>
<g font-size="3.5">
<text x="202.7" y="213.5">Schematic</text>
<text x="322.1" y="211">Create at</text>
<text x="342.5" y="211">2026-05-19</text>
<text x="202.7" y="221.1">Board</text>
<text x="269.1" y="221.1">Board1</text>
<text x="322.1" y="216.1">Update at</text>
<text x="322.1" y="221.1">Page</text>
<text x="342.5" y="216.1">2026-05-21</text>
<text x="342.5" y="221.1">P1</text>
<text x="202.7" y="226.2">Drawn</text>
<text x="202.7" y="231.3">Reviewed</text>
<text x="262.9" y="241.5">Version</text>
<text x="286.6" y="241.5">Size</text>
<text x="326.8" y="241.5">Page 1 Total 1</text>
<text x="265.2" y="249.1">V1.0</text>
<text x="287.8" y="249.1">A4</text>
<text x="328.3" y="249.1">EasyEDA.com</text>
</g>
<g font-size="2.3">
<text x="18.8" y="10.7">Charge &amp; Battery</text>
<text x="166.1" y="15.8">USB Connector + TVS</text>
<text x="29" y="18.3">ISET: 540/2700 = 200mA</text>
<text x="63.1" y="21.1">4</text>
<text x="63.1" y="23.6">5</text>
<text x="65.5" y="22.4">ISET</text>
<text x="77.5" y="22.4">CHG#</text>
<text x="85" y="23.6">2</text>
<text x="85" y="21.1">3</text>
<text x="235.3" y="21.1">A1B12</text>
<text x="236.5" y="23.6">A4B9</text>
<text x="243.3" y="22.4">GND</text>
<text x="63.1" y="26.2">6</text>
<text x="65.5" y="24.9">GND</text>
<text x="65.5" y="27.5">VIN</text>
<text x="79" y="24.9">OUT</text>
<text x="80.9" y="27.5">TS</text>
<text x="85" y="26.2">1</text>
<text x="239.4" y="26.2">B8</text>
<text x="239.4" y="28.7">A5</text>
<text x="243.3" y="24.9">VBUS</text>
<text x="243.3" y="27.5">SBU2</text>
<text x="243.3" y="30">CC1</text>
<text x="168.5" y="33.8">1</text>
<text x="170.9" y="35.1">GND</text>
<text x="177.9" y="35.1">VBUS</text>
<text x="185.3" y="33.8">6</text>
<text x="239.4" y="31.3">B7</text>
<text x="239.4" y="33.8">A6</text>
<text x="243.3" y="32.5">DN2</text>
<text x="243.3" y="35.1">DP1</text>
<text x="115.3" y="41.2">Battery Voltage Divider</text>
<text x="168.5" y="36.3">2</text>
<text x="168.5" y="38.9">3</text>
<text x="170.9" y="37.6">NC</text>
<text x="170.9" y="40.2">NC</text>
<text x="181.2" y="37.6">D+</text>
<text x="181.8" y="40.2">D-</text>
<text x="185.3" y="38.9">4</text>
<text x="185.3" y="36.3">5</text>
<text x="239.4" y="36.3">A7</text>
<text x="239.4" y="38.9">B6</text>
<text x="239.4" y="41.4">A8</text>
<text x="243.3" y="37.6">DN1</text>
<text x="243.3" y="40.2">DP2</text>
<text x="255" y="41.4">4</text>
<text x="236.5" y="46.5">B4A9</text>
<text x="239.4" y="44">B5</text>
<text x="243.3" y="42.7">SBU1</text>
<text x="243.3" y="45.2">CC2</text>
<text x="243.3" y="47.8">VBUS</text>
<text x="251.3" y="42.4">EH</text>
<text x="251.3" y="45">EH</text>
<text x="251.3" y="47.5">EH</text>
<text x="255" y="44">3</text>
<text x="255" y="46.5">2</text>
<text x="25.1" y="52.6">Reset</text>
<text x="235.3" y="49">B1A12</text>
<text x="243.3" y="50.3">GND</text>
<text x="251.3" y="50.1">EH</text>
<text x="255" y="49">1</text>
<text x="42.9" y="57.9">1</text>
<text x="49.3" y="57.9">2</text>
<text x="42.9" y="65.6">3</text>
<text x="49.3" y="65.6">4</text>
<text x="166.1" y="65.3">Status LED</text>
<text x="74.7" y="74.2">Decoupling Capacitors</text>
<text x="200" y="101.1">A8</text>
<text x="264" y="101.1">0</text>
<text x="198.7" y="103.7">A10</text>
<text x="198.7" y="106.2">A12</text>
<text x="203.9" y="102.4">P0.31/AIN7</text>
<text x="203.9" y="104.9">P0.29/AIN5</text>
<text x="203.9" y="107.5">P0.02/AIN0</text>
<text x="241" y="107.5">P1.00/TRACEDATA0</text>
<text x="258.1" y="104.9">VDD</text>
<text x="259.9" y="102.4">EP</text>
<text x="264" y="106.2">AD22</text>
<text x="264" y="103.7">AD23</text>
<text x="198.7" y="108.7">A14</text>
<text x="198.7" y="111.3">A16</text>
<text x="198.7" y="113.8">A18</text>
<text x="203.9" y="110">P1.15</text>
<text x="203.9" y="112.5">P1.13</text>
<text x="256.9" y="112.5">P0.22</text>
<text x="256.9" y="110">P0.24</text>
<text x="264" y="113.8">AD16</text>
<text x="264" y="111.3">AD18</text>
<text x="264" y="108.7">AD20</text>
<text x="198.7" y="116.4">A20</text>
<text x="198.7" y="118.9">A22</text>
<text x="203.9" y="115.1">DEC2</text>
<text x="203.9" y="117.6">P1.10</text>
<text x="256.9" y="115.1">P0.20</text>
<text x="258.1" y="117.6">VDD</text>
<text x="264" y="118.9">AD12</text>
<text x="264" y="116.4">AD14</text>
<text x="198.7" y="121.4">A23</text>
<text x="200" y="124">B1</text>
<text x="203.9" y="120.2">VDD</text>
<text x="203.9" y="122.7">XC2</text>
<text x="203.9" y="125.2">VDD</text>
<text x="256.9" y="125.2">P0.13</text>
<text x="256.9" y="122.7">P0.15</text>
<text x="256.9" y="120.2">P0.17</text>
<text x="264" y="124">AD8</text>
<text x="264" y="121.4">AD10</text>
<text x="150.6" y="131.8" transform="rotate(-90 150.6 131.8)">3</text>
<text x="155.7" y="131.8" transform="rotate(-90 155.7 131.8)">2</text>
<text x="200" y="126.5">B3</text>
<text x="200" y="129.1">B5</text>
<text x="200" y="131.6">B7</text>
<text x="203.9" y="127.8">DCC</text>
<text x="203.9" y="130.3">DEC4</text>
<text x="260" y="127.8">D+</text>
<text x="260.5" y="130.3">D-</text>
<text x="264" y="131.6">AD2</text>
<text x="264" y="129.1">AD4</text>
<text x="264" y="126.5">AD6</text>
<text x="198.7" y="136.7">B11</text>
<text x="200" y="134.1">B9</text>
<text x="203.9" y="132.9">VSS</text>
<text x="203.9" y="135.4">P0.30/AIN6</text>
<text x="203.9" y="137.9">P0.28/AIN4</text>
<text x="255.1" y="135.4">SWDIO</text>
<text x="256.7" y="132.9">VBUS</text>
<text x="256.9" y="137.9">P0.25</text>
<text x="264" y="136.7">AC21</text>
<text x="264" y="134.1">AC24</text>
<text x="150.6" y="143.3" transform="rotate(-90 150.6 143.3)">4</text>
<text x="155.7" y="143.3" transform="rotate(-90 155.7 143.3)">1</text>
<text x="198.7" y="139.2">B13</text>
<text x="198.7" y="141.8">B15</text>
<text x="203.9" y="140.5">P0.03/AIN1</text>
<text x="203.9" y="143">P1.14</text>
<text x="256.9" y="143">P0.21</text>
<text x="256.9" y="140.5">P0.23</text>
<text x="264" y="141.8">AC17</text>
<text x="264" y="139.2">AC19</text>
<text x="198.7" y="144.3">B17</text>
<text x="198.7" y="146.8">B19</text>
<text x="198.7" y="149.4">B24</text>
<text x="203.9" y="145.6">P1.12</text>
<text x="203.9" y="148.1">P1.11</text>
<text x="247.3" y="148.1">P0.18/nRESET</text>
<text x="256.9" y="145.6">P0.19</text>
<text x="264" y="149.4">AC11</text>
<text x="264" y="146.8">AC13</text>
<text x="264" y="144.3">AC15</text>
<text x="199.9" y="151.9">C1</text>
<text x="199.9" y="154.5">D2</text>
<text x="203.9" y="150.6">XC1</text>
<text x="203.9" y="153.2">DEC1</text>
<text x="203.9" y="155.7">P0.00/XL1</text>
<text x="253.3" y="155.7">DECUSB</text>
<text x="256.9" y="153.2">P0.14</text>
<text x="256.9" y="150.6">P0.16</text>
<text x="264" y="154.5">AC5</text>
<text x="264" y="151.9">AC9</text>
<text x="198.6" y="157">D23</text>
<text x="198.7" y="159.5">E24</text>
<text x="203.9" y="158.3">DEC3</text>
<text x="203.9" y="160.8">DEC6</text>
<text x="253.1" y="160.8">SWDCLK</text>
<text x="256.3" y="158.3">DCCH</text>
<text x="264" y="159.5">AA24</text>
<text x="264" y="157">AB2</text>
<text x="198.8" y="164.6">F23</text>
<text x="199.7" y="167.2">G1</text>
<text x="200.1" y="162.1">F2</text>
<text x="203.9" y="163.3">P0.01/XL2</text>
<text x="203.9" y="165.9">VSS_PA</text>
<text x="256.4" y="165.9">VDDH</text>
<text x="256.9" y="163.3">P1.01</text>
<text x="264" y="167.2">W24</text>
<text x="264" y="164.6">Y2</text>
<text x="264" y="162.1">Y23</text>
<text x="198.6" y="172.2">H23</text>
<text x="199.9" y="169.7">H2</text>
<text x="203.9" y="168.4">P0.26</text>
<text x="203.9" y="171">P0.27</text>
<text x="203.9" y="173.5">ANT</text>
<text x="256.9" y="173.5">P1.03</text>
<text x="256.9" y="168.4">P1.02</text>
<text x="258.1" y="171">VDD</text>
<text x="264" y="172.2">V23</text>
<text x="264" y="169.7">W1</text>
<text x="199.1" y="177.3">J24</text>
<text x="200" y="179.9">K2</text>
<text x="200.4" y="174.8">J1</text>
<text x="203.9" y="176">P0.04/AIN2</text>
<text x="203.9" y="178.6">P0.10/NFC2</text>
<text x="241" y="178.6">P0.12/TRACEDATA1</text>
<text x="256.9" y="176">P1.04</text>
<text x="264" y="179.9">T23</text>
<text x="264" y="177.3">U1</text>
<text x="264" y="174.8">U24</text>
<text x="199" y="184.9">L24</text>
<text x="200.3" y="182.4">L1</text>
<text x="203.9" y="181.1">P0.05/AIN3</text>
<text x="203.9" y="183.7">P0.06</text>
<text x="256.9" y="183.7">P0.11</text>
<text x="256.9" y="181.1">P1.05</text>
<text x="264" y="184.9">R24</text>
<text x="264" y="182.4">T2</text>
<text x="199.6" y="187.5">M2</text>
<text x="199.9" y="190">N1</text>
<text x="203.9" y="186.2">P0.09/NFC1</text>
<text x="203.9" y="188.7">P0.07/TRACECLK</text>
<text x="203.9" y="191.3">P0.08</text>
<text x="241" y="188.7">P1.09/TRACEDATA3</text>
<text x="256.9" y="191.3">P1.07</text>
<text x="256.9" y="186.2">P1.06</text>
<text x="264" y="190">P23</text>
<text x="264" y="187.5">R1</text>
<text x="198.6" y="192.6">N24</text>
<text x="203.9" y="193.8">DEC5</text>
<text x="256.9" y="193.8">P1.08</text>
<text x="264" y="192.6">P2</text>
</g>
<g font-size="2.3" fill="#000080">
<text x="135.6" y="15.8">TP1</text>
<text x="143.3" y="17.1">TP2</text>
<text x="64.5" y="18.3">U1</text>
<text x="93.7" y="18.3">LED2</text>
<text x="110.2" y="22.1">R9</text>
<text x="242.3" y="18.3">USBC1</text>
<text x="36.6" y="28.5">D1</text>
<text x="95" y="29.8">C11</text>
<text x="145.8" y="26">GND</text>
<text x="163.6" y="28.5">GND</text>
<text x="42.9" y="32.3">C2</text>
<text x="55.2" y="34" transform="rotate(-90 55.2 34)">R3</text>
<text x="60.2" y="34" transform="rotate(-90 60.2 34)">R2</text>
<text x="260.9" y="30.2" transform="rotate(-90 260.9 30.2)">C4</text>
<text x="88.6" y="47.5">GND</text>
<text x="268.5" y="45.5" transform="rotate(-90 268.5 45.5)">GND</text>
<text x="213.1" y="52.6">GND</text>
<text x="44.2" y="56.4">SW1</text>
<text x="110.2" y="61.5">R6</text>
<text x="33.6" y="68.4" transform="rotate(-90 33.6 68.4)">GND</text>
<text x="214.4" y="66.6">GND</text>
<text x="110.2" y="72.9">R11</text>
<text x="195.3" y="72.9">LED1</text>
<text x="110.2" y="86.9">R7</text>
<text x="122.9" y="86.9">C10</text>
<text x="27.7" y="95.8">C13</text>
<text x="36.1" y="93.7" transform="rotate(-90 36.1 93.7)">C14</text>
<text x="39.9" y="93.7" transform="rotate(-90 39.9 93.7)">C15</text>
<text x="43.7" y="93.7" transform="rotate(-90 43.7 93.7)">C16</text>
<text x="49.3" y="90.7">C18</text>
<text x="65.8" y="90.7">C17</text>
<text x="202.9" y="98.3">U2</text>
<text x="31" y="106.5" transform="rotate(-90 31 106.5)">GND</text>
<text x="54.3" y="104.7">GND</text>
<text x="105.1" y="102.2">GND</text>
<text x="154.7" y="107.2">C27</text>
<text x="21.3" y="108.5">GND</text>
<text x="25.1" y="114.9">TP3</text>
<text x="51.8" y="114.9">TP5</text>
<text x="147.9" y="114.1" transform="rotate(-90 147.9 114.1)">GND</text>
<text x="161" y="116.1">C26</text>
<text x="23.9" y="123.7">TP4</text>
<text x="50.5" y="123.7">TP6</text>
<text x="140.7" y="122.5">C20</text>
<text x="69.1" y="131.9" transform="rotate(-90 69.1 131.9)">GND</text>
<text x="163.1" y="131.9" transform="rotate(-90 163.1 131.9)">GND</text>
<text x="180.1" y="130.1">L5</text>
<text x="276.6" y="131.4">C28</text>
<text x="132.6" y="136.9" transform="rotate(-90 132.6 136.9)">GND</text>
<text x="159.8" y="133.9">U3</text>
<text x="142" y="142.8">C19</text>
<text x="147.9" y="156" transform="rotate(-90 147.9 156)">GND</text>
<text x="148.3" y="154.2">GND</text>
<text x="185.2" y="154.2">C29</text>
<text x="291.8" y="155.5">L4</text>
<text x="147.1" y="158">C21</text>
<text x="161" y="158">X1</text>
<text x="185.2" y="159.3">C30</text>
<text x="279.1" y="156.8">C32</text>
<text x="139.4" y="166.9">AE1</text>
<text x="147.1" y="163.1">C22</text>
<text x="153.4" y="170.7">L3</text>
<text x="141.5" y="183.9" transform="rotate(-90 141.5 183.9)">C25</text>
<text x="150.4" y="181.4" transform="rotate(-90 150.4 181.4)">C24</text>
<text x="163.1" y="182.6" transform="rotate(-90 163.1 182.6)">C23</text>
<text x="148.3" y="187.2">GND</text>
<text x="139.4" y="192.3">GND</text>
<text x="185.2" y="194.9">C31</text>
<text x="195.3" y="202.5">GND</text>
<text x="267.7" y="203.8">GND</text>
</g>
<g font-size="2.3" fill="#00f">
<text x="34" y="23.4">B5819W SL</text>
<text x="97.5" y="20.9">KT-0603W</text>
<text x="109" y="19.6">10k</text>
<text x="123.3" y="18.3">VBAT</text>
<text x="18.9" y="27.2">VBUS</text>
<text x="133.1" y="24.7">VDDH</text>
<text x="133.1" y="28.5">VBAT</text>
<text x="217" y="24.7">VBUS</text>
<text x="260.9" y="25.1" transform="rotate(-90 260.9 25.1)">1nF</text>
<text x="41.7" y="34.8">1uF</text>
<text x="52.6" y="35.3" transform="rotate(-90 52.6 35.3)">2.7k</text>
<text x="57.7" y="35.3" transform="rotate(-90 57.7 35.3)">10k</text>
<text x="64.5" y="31">BQ21040DBVR</text>
<text x="95" y="32.3">1uF</text>
<text x="199.1" y="34.8">VBUS</text>
<text x="218.2" y="32.3">5.1k</text>
<text x="257.1" y="32.8" transform="rotate(-90 257.1 32.8)">1M</text>
<text x="199.1" y="37.4">USB_D+</text>
<text x="199.1" y="39.9">USB_D-</text>
<text x="215.5" y="39.9">USB_D+</text>
<text x="216.1" y="37.4">USB_D-</text>
<text x="108.5" y="45.5" transform="rotate(-90 108.5 45.5)">VBAT</text>
<text x="169.9" y="43.7">ESDR0502NMUTAG</text>
<text x="218.2" y="47.5">5.1k</text>
<text x="242.3" y="53.9">TYPE-C-31-M-12</text>
<text x="22.5" y="59">RESET</text>
<text x="110.2" y="64.1">2M</text>
<text x="44.2" y="69.1">TS-1187A-B-A-B</text>
<text x="55.6" y="75.5">VDD_NRF</text>
<text x="110.2" y="75.5">2M</text>
<text x="164.7" y="76.8">YELLOW_LED</text>
<text x="23.4" y="79.8" transform="rotate(-90 23.4 79.8)">VDDH</text>
<text x="131.8" y="80.6">BAT_VOLT</text>
<text x="195.3" y="83.1">19-213/Y2C-CQ2R2L/3T(CY)</text>
<text x="205.5" y="79.3">1.5k</text>
<text x="73.4" y="84.4">VDD_NRF</text>
<text x="110.2" y="89.5">10M</text>
<text x="122.9" y="89.5">10nF</text>
<text x="48" y="93.3">4.7uF</text>
<text x="65.8" y="93.3">1uF</text>
<text x="27.7" y="98.3">4.7uF</text>
<text x="36.1" y="102.6" transform="rotate(-90 36.1 102.6)">100nF</text>
<text x="39.9" y="102.6" transform="rotate(-90 39.9 102.6)">100nF</text>
<text x="43.7" y="102.6" transform="rotate(-90 43.7 102.6)">100nF</text>
<text x="161" y="107.2">1uF</text>
<text x="171.5" y="102.2">COL_1</text>
<text x="171.5" y="104.7">COL_2</text>
<text x="171.5" y="107.2">COL_3</text>
<text x="299.5" y="107.2">SWO</text>
<text x="171.5" y="109.8">COL_4</text>
<text x="171.5" y="112.3">COL_5</text>
<text x="299.5" y="112.3">ROW_3</text>
<text x="299.5" y="109.8">ROW_4</text>
<text x="153.4" y="116.1">47nF</text>
<text x="171.5" y="117.4">COL_6</text>
<text x="299.5" y="119.9">ROW_1</text>
<text x="299.5" y="114.9">ROW_2</text>
<text x="41.7" y="122.5">SWC</text>
<text x="68.3" y="122.5">SWO</text>
<text x="166.6" y="125">VDD_NRF</text>
<text x="299.5" y="122.5">YELLOW_LED</text>
<text x="299.5" y="125">ROW_0</text>
<text x="40.4" y="131.4">SWD</text>
<text x="140.7" y="130.1">15pF</text>
<text x="172.5" y="130.1">15nH</text>
<text x="186.4" y="130.1">10uH L2</text>
<text x="283" y="131.4">4.7uF</text>
<text x="299.5" y="127.6">USB_D+</text>
<text x="299.5" y="130.1">USB_D-</text>
<text x="159.8" y="136.4">32MHz</text>
<text x="299.5" y="135.2">SWD</text>
<text x="299.5" y="132.6">VBUS</text>
<text x="299.5" y="147.9">RESET</text>
<text x="142" y="150.4">15pF</text>
<text x="191.5" y="154.2">100nF</text>
<text x="295.7" y="155.5">10uH</text>
<text x="138.2" y="158">15pF</text>
<text x="161" y="160.6">32.768kHz</text>
<text x="191.5" y="159.3">100pF</text>
<text x="285.5" y="156.8">4.7uF</text>
<text x="299.5" y="160.6">SWC</text>
<text x="138.2" y="163.1">15pF</text>
<text x="145.8" y="166.9">Device_Antenna</text>
<text x="168.6" y="165.7">VSS_PA</text>
<text x="299.5" y="165.7">VDDH</text>
<text x="143.3" y="173.3">0</text>
<text x="157.2" y="170.7">3.9nH</text>
<text x="299.5" y="168.2">COL_11</text>
<text x="165.7" y="175.8">BAT_VOLT</text>
<text x="170.2" y="178.4">COL_7</text>
<text x="299.5" y="178.4">COL_0</text>
<text x="299.5" y="175.8">COL_10</text>
<text x="146.6" y="181.4" transform="rotate(-90 146.6 181.4)">1.5pF</text>
<text x="153" y="181.4" transform="rotate(-90 153 181.4)">1pF</text>
<text x="165.7" y="182.6" transform="rotate(-90 165.7 182.6)">1pF</text>
<text x="168.9" y="183.4">COL_12</text>
<text x="170.2" y="186">COL_8</text>
<text x="299.5" y="186">COL_9</text>
<text x="168.9" y="191.1">COL_13</text>
<text x="191.5" y="194.9">1nF</text>
<text x="202.9" y="197.4">NRF52840-QIAA-R</text>
<text x="164.4" y="201.8" transform="rotate(-90 164.4 201.8)">VSS_PA</text>
</g>
<g font-size="1.6" fill="#000080">
<text x="218.2" y="27.4">R5</text>
<text x="169.9" y="31.2">D2</text>
<text x="258.5" y="36.6" transform="rotate(-90 258.5 36.6)">R8</text>
<text x="218.2" y="42.6">R10</text>
<text x="205.5" y="74.4">R12</text>
<text x="147.1" y="172.2">R1</text>
</g>
</svg>
